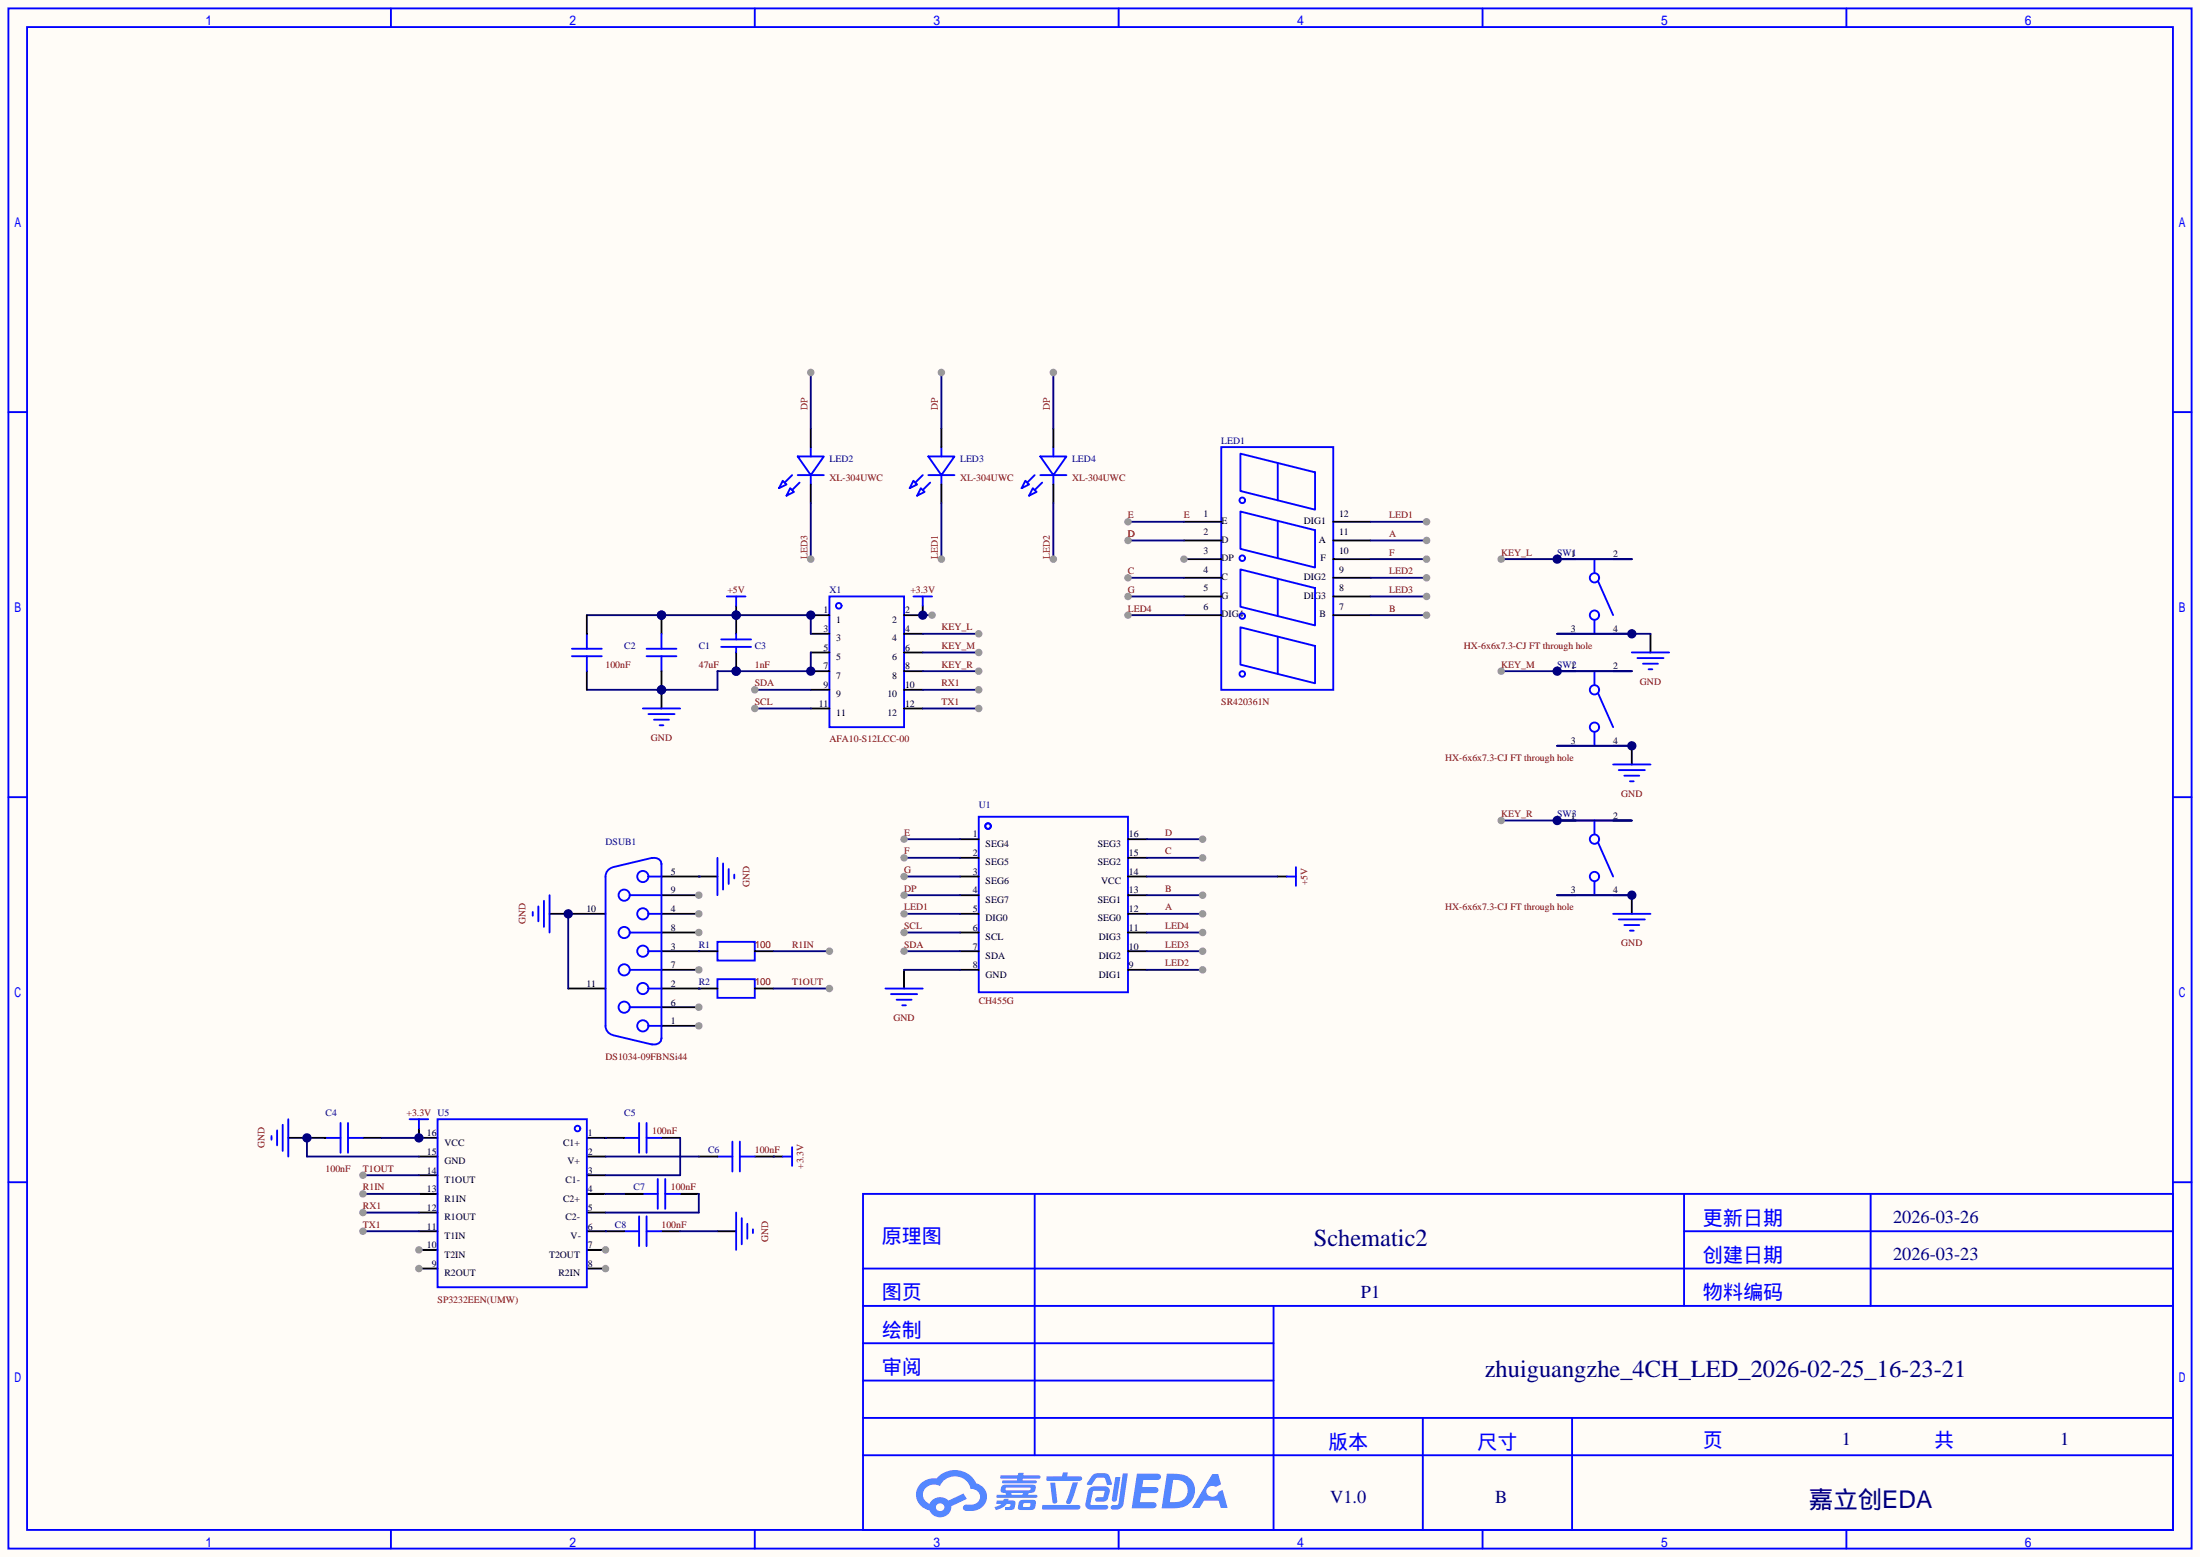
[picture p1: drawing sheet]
<svg xmlns="http://www.w3.org/2000/svg" width="299mm" height="212mm" viewBox="0 0 299 212" stroke-linecap="round" stroke-linejoin="round" font-family="sans-serif">
<path d="M0 0h299.5v211.8h-299.5z" fill="#fffcf7"/>
<g fill="none" stroke="#00f" stroke-width=".25">
<path d="M1.1 1.1h297.2v209.6h-297.2zM3.7 3.7h292.1v204.5h-292.1zM53.2 1.1v2.6M102.7 1.1v2.6M152.3 1.1v2.6M201.8 1.1v2.6M251.3 1.1v2.6M1.1 56.1h2.6M295.8 56.1h2.5M1.1 108.5h2.6M295.8 108.5h2.5M1.1 160.8h2.6"/>
<path d="M117.5 162.4h178.3v45.8h-178.3zM117.5 177.7h178.3M117.5 172.6h178.3M140.8 162.4v35.6M173.4 177.7v30.5M229.2 162.4v15.3M229.2 167.5h66.6M254.6 162.4v15.3M295.8 160.8h2.5M117.5 182.8h55.9M117.5 198h178.3M117.5 192.9h178.3"/>
<path d="M117.5 187.8h55.9M193.7 192.9v15.3M214 192.9v15.3M53.2 208.2v2.5M102.7 208.2v2.5M152.3 208.2v2.5M201.8 208.2v2.5M251.3 208.2v2.5"/>
</g>
<g fill="#5487ff">
<path d="M154.8 200.5h2a1.24 1.24 0 0 1 1.2 .2 .46 .46 0 0 1-.1 .5 .46 .46 0 0 1-.5 .1h-1.8l-.1 1h1.8a.41 .41 0 0 1 .4 .5 .41 .41 0 0 1-.5 .3h-1.8l-.2 1.3h1.1a.87 .87 0 0 1 1.1 .4v.2l-.4 .2h-2.9z"/>
<path d="M165 200.6h.8l.4 1.3-.7 .4a.79 .79 0 0 0-1.1 .1 .79 .79 0 0 0 .1 1.1 .79 .79 0 0 0 1.1 0l.2-.5 .6-.3 .7 2.5h-.9l-.3-1h-2l-.6 1h-1z"/>
<path d="M151.8 201h.7l-.5 3a.35 .35 0 0 1-.3 .3 .35 .35 0 0 1-.4-.3z"/>
<path d="M152.8 200.5h.7l-.6 4.1a1.1 1.1 0 0 1-1.7 .6l.1-.3 .1-.1 .7-.1 .1-.1z"/>
<path d="M148.7 200.8l.6-.4h.9a.75 .75 0 0 1 .9 .6l.3 .9-.2 .1h-.5l-.4-.9-.9-.1a1.13 1.13 0 0 0-.7 .9l-.1 .1h-.5l-.2-.1z"/>
<path d="M148.3 202.6l.5-.4h1.6a.63 .63 0 0 1 .6 .9l-.1 .4a.78 .78 0 0 1-.9 .8h-.6a.31 .31 0 0 1-.3-.3 .31 .31 0 0 1 .3-.3h.8l.2-.9-1.6 .1-.4 1.8 2.2 .1a.31 .31 0 0 1 .3 .3 .31 .31 0 0 1-.4 .3h-2.2a.67 .67 0 0 1-.5-.8l.3-1.7z"/>
<path d="M141.9 204.8h4.9a.31 .31 0 0 1 .3 .3 .31 .31 0 0 1-.4 .3h-4.7l-.2-.2z"/>
<path d="M146 201.7h.7l-.9 2.8a.35 .35 0 0 1-.4 .1 .35 .35 0 0 1-.3-.2z"/>
<path d="M143 201.7h.6l.3 2.5a.33 .33 0 0 1-.3 .4 .33 .33 0 0 1-.3-.3z"/>
<path d="M142.5 200.9h2.1l.1-.4 .1-.2h.6l-.1 .6h1.7a.31 .31 0 0 1 .3 .3 .31 .31 0 0 1-.4 .3h-4.3l-.2-.2z"/>
<path d="M135.7 204.2h.9l.1-.3h.6l-.1 .2 .9 .1a.88 .88 0 0 1-.2 1.2h-1.1v-.4h.4l.3-.1v-.3h-.5a2.42 2.42 0 0 1-1.4 .9l-.2-.5 .9-.4h-.7z"/>
<path d="M136.2 200.7h2.4v-.3h.7v.3h2.1l.2 .2v.1l-.2 .2h-2.2v.2h1.7l.2 .1v.2l-.2 .1h-4.4l-.1-.1 .1-.3h1.9l.1-.2h-2.2l-.1-.2z"/>
<path d="M158.8 200.5l-.7 4.7a9 9 0 0 0 2.9-.1 2.31 2.31 0 0 0 1.6-2.7 2.31 2.31 0 0 0-2.4-1.9zM159.7 201.3a1.6 1.6 0 0 1 1.9 1.2 1.58 1.58 0 0 1-1.7 1.9h-.7z"/>
<path d="M136.4 202.2a.67 .67 0 0 0 0 .9h.5l.1 .3h-1.3v.3l5.3 .1 .2-.2v-.2h-.2h-1.1l.1-.3a.68 .68 0 0 0 .9-.2 .68 .68 0 0 0-.1-.9h-4zM136.9 202.4h3.3l.1 .1-.1 .2-.1 .1h-3.1l-.1-.2zM137.6 203.1h1.7l-.2 .3h-1.4z"/>
<path d="M138.8 204.3l-.2 1a2.59 2.59 0 0 0 2 .1 .95 .95 0 0 0 .3-1.3h-1.6zM139.3 204.5h1a.39 .39 0 0 1-.3 .5h-.7z"/>
<path d="M125.4 201.8a2.15 2.15 0 0 0-.6 2.2 2.15 2.15 0 0 0 1.7 1.5 1.53 1.53 0 0 0 1.7 .9 1.53 1.53 0 0 0 1.3-1.5l2.1-1-.5-.7-2 1a1.6 1.6 0 0 0-2.6 .4 1.38 1.38 0 0 1-.8-1.7 1.38 1.38 0 0 1 1.7-.9l.6 .2a2.24 2.24 0 0 1 2.2-1.3 2.24 2.24 0 0 1 2 1.7 1.08 1.08 0 0 1 1.2 1 1.08 1.08 0 0 1-1.1 1.1h-.7a.44 .44 0 0 0-.5 .4 .44 .44 0 0 0 .4 .5 2.29 2.29 0 0 0 2.9-2 1.9 1.9 0 0 0-1.5-1.8 3.2 3.2 0 0 0-5.4-.7h-.4a2.59 2.59 0 0 0-1.7 .7zM127.4 205.1a.56 .56 0 0 1 1.1 0 .56 .56 0 0 1-1.1 0z"/>
</g>
<g fill="none" stroke="#000" stroke-width=".25">
<path d="M212 76.1h2.5M219.6 76.1h2.5M110.4 86.2h2.5M110.4 91.3h2.5M110.4 83.7h2.5M110.4 96.4h2.5M110.4 93.9h2.5M110.4 88.8h2.5M123.1 86.2h2.5M123.1 91.3h2.5M123.1 83.7h2.5M123.1 96.4h2.5"/>
<path d="M123.1 93.9h2.5M123.1 88.8h2.5M212 86.2h2.5M212 91.3h2.5M219.6 86.2h2.5M219.6 91.3h2.5M130.7 114.2h2.5M130.7 116.7h2.5M130.7 119.3h2.5M153.5 114.2h2.6M153.5 116.7h2.6M153.5 119.3h2.6"/>
<path d="M212 101.5h2.5M212 111.6h2.5M219.6 101.5h2.5M219.6 111.6h2.5M90 139.6h5.1M130.7 121.8h2.5M130.7 124.3h2.5M130.7 126.9h2.5M130.7 129.4h2.5M130.7 132h2.5M153.5 121.8h2.6M153.5 124.3h2.6"/>
<path d="M153.5 126.9h2.6M153.5 129.4h2.6M153.5 132h2.6M212 121.8h2.5M219.6 121.8h2.5"/>
</g>
<g fill="none" stroke="#00f" stroke-width=".25">
<path d="M212 76.1h10.1M217 76.1v1.8M217.6 79.1l2 4.6M112.9 81.2h10.2v17.7h-10.2zM212 86.2h10.1M212 91.3h10.1M217 84.5v1.7M217 91.3v1.8M217 99.7v1.8M217.6 94.4l2 4.5M88.3 119.3h1.7M133.2 111.1h20.3v23.9h-20.3z"/>
<path d="M212 101.5h10.1M212 111.6h10.1M217 111.6v1.8M217.6 114.7l2 4.6M85.7 121.8h4.3M85.7 137h4.3M85.7 132h4.3M85.7 126.9h4.3M88.3 134.5h1.7M88.3 139.6h1.7M88.3 129.4h1.7M88.3 124.3h1.7"/>
<path d="M212 121.8h10.1M217 120v1.8"/>
<circle cx="217" cy="78.6" r=".63"/>
<circle cx="114.2" cy="82.4" r=".38"/>
<circle cx="217" cy="83.7" r=".63"/>
<circle cx="217" cy="98.9" r=".63"/>
<circle cx="217" cy="93.9" r=".63"/>
<circle cx="87.5" cy="119.3" r=".76"/>
<circle cx="134.5" cy="112.4" r=".38"/>
<circle cx="217" cy="114.2" r=".63"/>
<circle cx="217" cy="119.3" r=".63"/>
<circle cx="85" cy="126.9" r=".76"/>
<circle cx="85" cy="132" r=".76"/>
<circle cx="85" cy="137" r=".76"/>
<circle cx="85" cy="121.8" r=".76"/>
<circle cx="87.5" cy="139.6" r=".76"/>
<circle cx="87.5" cy="129.4" r=".76"/>
<circle cx="87.5" cy="124.3" r=".76"/>
<circle cx="87.5" cy="134.5" r=".76"/>
</g>
<circle cx="95.1" cy="139.6" r=".51" fill="#999"/>
<path d="M90 134.5h5.1M90 129.4h5.1M90 124.3h5.1" fill="none" stroke="#000" stroke-width=".25"/>
<circle cx="95.1" cy="124.3" r=".51" fill="#999"/>
<path d="M90 119.3h5.1M90 137h5.1" fill="none" stroke="#000" stroke-width=".25"/>
<circle cx="95.1" cy="137" r=".51" fill="#999"/>
<path d="M90 132h5.1" fill="none" stroke="#000" stroke-width=".25"/>
<circle cx="95.1" cy="132" r=".51" fill="#999"/>
<path d="M90 126.9h5.1" fill="none" stroke="#000" stroke-width=".25"/>
<circle cx="95.1" cy="126.9" r=".51" fill="#999"/>
<path d="M90 121.8h5.1" fill="none" stroke="#000" stroke-width=".25"/>
<circle cx="95.1" cy="121.8" r=".51" fill="#999"/>
<path d="M166.2 60.8h15.3v33.1h-15.3zM83.4 118a1.27 1.27 0 0 0-1 1.3v20.3a1.27 1.27 0 0 0 .9 1.2M88.7 116.7a1 1 0 0 1 1.3 .9M88.8 116.7l-5.4 1.3M90 117.5v23.9M83.4 140.8l5.4 1.3M90 141.2a.95 .95 0 0 1-1.3 .9" fill="none" stroke="#00f" stroke-width=".25"/>
<path d="M161.2 71h5M161.2 73.5h5M161.2 76.1h5M77.3 134.5h5.1M77.3 124.3h5.1" fill="none" stroke="#000" stroke-width=".25"/>
<circle cx="161.2" cy="76.1" r=".51" fill="#999"/>
<g fill="none" stroke="#000" stroke-width=".25">
<path d="M110.4 58.3v2.5M128.1 58.3v2.5M143.4 58.3v2.5M110.4 65.9v2.6M128.1 65.9v2.6M143.4 65.9v2.6M161.2 78.6h5M181.5 78.6h5.1M181.5 76.1h5.1M181.5 73.5h5.1M181.5 71h5.1M161.2 81.2h5"/>
<path d="M161.2 83.7h5M181.5 81.2h5.1M181.5 83.7h5.1"/>
</g>
<g fill="none" stroke="#00f" stroke-width=".25">
<path d="M106.6 65.4l.5 .5-1.1 .5zM107.6 66.4l.5 .5-1 .5zM107.8 64.6l-1 1.1M108.6 62.1h3.5l-1.7 2.5zM108.6 64.6h3.5M108.8 65.7l-1 1M110.4 60.8v1.3M110.4 64.6v1.3M124.3 65.4l.5 .5-1 .5zM125.3 66.4l.6 .5-1.1 .5zM125.6 64.6l-1 1.1M126.4 62.1h3.5l-1.8 2.5z"/>
<path d="M126.4 64.6h3.5M126.6 65.7l-1 1M128.1 60.8v1.3M128.1 64.6v1.3M139.6 65.4l.5 .5-1 .5zM140.6 66.4l.5 .5-1 .5zM140.8 64.6l-1 1.1M141.6 62.1h3.6l-1.8 2.5zM141.6 64.6h3.6M141.9 65.7l-1.1 1M143.4 60.8v1.3M143.4 64.6v1.3"/>
<path d="M168.8 61.7l10.2 2.6v5l-10.2-2.5zM168.8 69.6l10.2 2.5v5.1l-10.2-2.5zM168.8 77.5l10.2 2.5v5.1l-10.2-2.6zM173.9 63v5.1M173.9 70.9v5M173.9 78.7v5.1M168.8 85.3l10.2 2.6v5.1l-10.2-2.6zM173.9 86.6v5.1"/>
<circle cx="169.1" cy="75.9" r=".38"/>
<circle cx="169.1" cy="68.1" r=".38"/>
<circle cx="169.1" cy="91.7" r=".38"/>
<circle cx="169.1" cy="83.8" r=".38"/>
</g>
<path d="M186.6 71h7.6" fill="none" stroke="#000080" stroke-width=".25"/>
<circle cx="194.2" cy="71" r=".51" fill="#999"/>
<path d="M186.6 78.6h7.6" fill="none" stroke="#000080" stroke-width=".25"/>
<circle cx="194.2" cy="78.6" r=".51" fill="#999"/>
<path d="M186.6 81.2h7.6" fill="none" stroke="#000080" stroke-width=".25"/>
<circle cx="194.2" cy="81.2" r=".51" fill="#999"/>
<path d="M153.5 83.7h7.7" fill="none" stroke="#000080" stroke-width=".25"/>
<circle cx="153.5" cy="83.7" r=".51" fill="#999"/>
<path d="M186.6 73.5h7.6" fill="none" stroke="#000080" stroke-width=".25"/>
<circle cx="194.2" cy="73.5" r=".51" fill="#999"/>
<path d="M186.6 83.7h7.6" fill="none" stroke="#000080" stroke-width=".25"/>
<circle cx="194.2" cy="83.7" r=".51" fill="#999"/>
<path d="M153.5 78.6h7.7" fill="none" stroke="#000080" stroke-width=".25"/>
<circle cx="153.5" cy="78.6" r=".51" fill="#999"/>
<path d="M153.5 73.5h7.7" fill="none" stroke="#000080" stroke-width=".25"/>
<circle cx="153.5" cy="73.5" r=".51" fill="#999"/>
<path d="M153.5 71h7.7" fill="none" stroke="#000080" stroke-width=".25"/>
<circle cx="153.5" cy="71" r=".51" fill="#999"/>
<path d="M186.6 76.1h7.6" fill="none" stroke="#000080" stroke-width=".25"/>
<circle cx="194.2" cy="76.1" r=".51" fill="#999"/>
<path d="M153.5 81.2h7.7" fill="none" stroke="#000080" stroke-width=".25"/>
<circle cx="153.5" cy="81.2" r=".51" fill="#999"/>
<path d="M128.1 50.7v7.6" fill="none" stroke="#000080" stroke-width=".25"/>
<circle cx="128.1" cy="50.7" r=".51" fill="#999"/>
<path d="M143.4 50.7v7.6" fill="none" stroke="#000080" stroke-width=".25"/>
<circle cx="143.4" cy="50.7" r=".51" fill="#999"/>
<path d="M128.1 68.5v7.6" fill="none" stroke="#000080" stroke-width=".25"/>
<circle cx="128.1" cy="76.1" r=".51" fill="#999"/>
<path d="M143.4 68.5v7.6" fill="none" stroke="#000080" stroke-width=".25"/>
<circle cx="143.4" cy="76.1" r=".51" fill="#999"/>
<path d="M123.1 124.3h7.6" fill="none" stroke="#000080" stroke-width=".25"/>
<circle cx="123.1" cy="124.3" r=".51" fill="#999"/>
<path d="M156.1 132h7.6" fill="none" stroke="#000080" stroke-width=".25"/>
<circle cx="163.7" cy="132" r=".51" fill="#999"/>
<path d="M156.1 129.4h7.6" fill="none" stroke="#000080" stroke-width=".25"/>
<circle cx="163.7" cy="129.4" r=".51" fill="#999"/>
<path d="M156.1 126.9h7.6" fill="none" stroke="#000080" stroke-width=".25"/>
<circle cx="163.7" cy="126.9" r=".51" fill="#999"/>
<path d="M156.1 124.3h7.6" fill="none" stroke="#000080" stroke-width=".25"/>
<circle cx="163.7" cy="124.3" r=".51" fill="#999"/>
<path d="M156.1 121.8h7.6" fill="none" stroke="#000080" stroke-width=".25"/>
<circle cx="163.7" cy="121.8" r=".51" fill="#999"/>
<path d="M156.1 116.7h7.6" fill="none" stroke="#000080" stroke-width=".25"/>
<circle cx="163.7" cy="116.7" r=".51" fill="#999"/>
<path d="M156.1 114.2h7.6" fill="none" stroke="#000080" stroke-width=".25"/>
<circle cx="163.7" cy="114.2" r=".51" fill="#999"/>
<path d="M123.1 114.2h7.6" fill="none" stroke="#000080" stroke-width=".25"/>
<circle cx="123.1" cy="114.2" r=".51" fill="#999"/>
<path d="M123.1 116.7h7.6" fill="none" stroke="#000080" stroke-width=".25"/>
<circle cx="123.1" cy="116.7" r=".51" fill="#999"/>
<path d="M123.1 119.3h7.6" fill="none" stroke="#000080" stroke-width=".25"/>
<circle cx="123.1" cy="119.3" r=".51" fill="#999"/>
<path d="M123.1 121.8h7.6" fill="none" stroke="#000080" stroke-width=".25"/>
<circle cx="123.1" cy="121.8" r=".51" fill="#999"/>
<path d="M100.2 82.4v1.3M125.6 82.4v1.3M173.9 119.3h1.2M57 153.5v1.3M105.3 157.4h1.3" fill="none" stroke="#000" stroke-width=".25"/>
<path d="M98.9 81.2h2.6M100.2 81.2v1.2M124.3 81.2h2.6M125.6 81.2v1.2M175.1 119.3h1.3M176.4 118v2.5M55.8 152.3h2.5M57 152.3v1.2M106.6 157.4h1.2M107.8 156.1v2.5" fill="none" stroke="#00f" stroke-width=".25"/>
<path d="M79.9 83.7h30.5v2.5" fill="none" stroke="#000080" stroke-width=".25"/>
<g fill="#000080">
<circle cx="100.2" cy="83.7" r=".63"/>
<circle cx="110.4" cy="83.7" r=".63"/>
<circle cx="90" cy="83.7" r=".63"/>
</g>
<path d="M90 93.9v2.5M224.7 86.2v2.6M95.1 119.3h2.6M222.1 101.5v2.5M74.8 124.3h2.5M123.1 132v2.5M222.1 121.8v2.5" fill="none" stroke="#000" stroke-width=".25"/>
<g fill="none" stroke="#00f" stroke-width=".25">
<path d="M87.5 96.4h5.1M88.3 97.2h3.5M89 97.9h2.1M89.8 98.7h.5M222.1 88.8h5.1M222.9 89.5h3.5M223.6 90.3h2.1M224.4 91.1h.5M97.7 116.7v5.1M98.4 117.5v3.5M99.2 118.2v2.1M99.9 119v.5"/>
<path d="M219.6 104h5.1M220.3 104.8h3.6M221.1 105.5h2M221.9 106.3h.5M72.5 124.1v.5M73.3 123.3v2M74 122.6v3.5M74.8 121.8v5.1M120.5 134.5h5.1M121.3 135.3h3.5M122 136h2.1M122.8 136.8h.5"/>
<path d="M219.6 124.3h5.1M220.3 125.1h3.6M221.1 125.9h2M221.9 126.6h.5"/>
</g>
<path d="M212 86.2h12.7M123.1 132h7.6" fill="none" stroke="#000080" stroke-width=".25"/>
<circle cx="222.1" cy="86.2" r=".63" fill="#000080"/>
<path d="M204.3 76.1h17.8" fill="none" stroke="#000080" stroke-width=".25"/>
<circle cx="212" cy="76.1" r=".63" fill="#000080"/>
<circle cx="204.3" cy="76.1" r=".51" fill="#999"/>
<path d="M125.6 91.3h7.6" fill="none" stroke="#000080" stroke-width=".25"/>
<circle cx="133.2" cy="91.3" r=".51" fill="#999"/>
<path d="M204.3 111.6h17.8" fill="none" stroke="#000080" stroke-width=".25"/>
<circle cx="212" cy="111.6" r=".63" fill="#000080"/>
<circle cx="204.3" cy="111.6" r=".51" fill="#999"/>
<path d="M204.3 91.3h17.8" fill="none" stroke="#000080" stroke-width=".25"/>
<circle cx="212" cy="91.3" r=".63" fill="#000080"/>
<circle cx="204.3" cy="91.3" r=".51" fill="#999"/>
<path d="M125.6 86.2h7.6" fill="none" stroke="#000080" stroke-width=".25"/>
<circle cx="133.2" cy="86.2" r=".51" fill="#999"/>
<path d="M125.6 88.8h7.6" fill="none" stroke="#000080" stroke-width=".25"/>
<circle cx="133.2" cy="88.8" r=".51" fill="#999"/>
<path d="M77.3 124.3v10.2" fill="none" stroke="#000080" stroke-width=".25"/>
<circle cx="77.3" cy="124.3" r=".63" fill="#000080"/>
<path d="M97.7 128.1h5v2.6h-5z" fill="none" stroke="#00f" stroke-width=".25"/>
<path d="M95.1 129.4h2.6M102.7 129.4h2.6" fill="none" stroke="#000" stroke-width=".25"/>
<path d="M95.1 129.4h.1M105.3 129.4h7.6" fill="none" stroke="#000080" stroke-width=".25"/>
<circle cx="112.9" cy="129.4" r=".51" fill="#999"/>
<path d="M97.7 133.2h5v2.6h-5z" fill="none" stroke="#00f" stroke-width=".25"/>
<path d="M95.1 134.5h2.6M102.7 134.5h2.6" fill="none" stroke="#000" stroke-width=".25"/>
<path d="M95.1 134.5h.1M105.3 134.5h7.6" fill="none" stroke="#000080" stroke-width=".25"/>
<circle cx="112.9" cy="134.5" r=".51" fill="#999"/>
<path d="M125.6 93.9h7.6" fill="none" stroke="#000080" stroke-width=".25"/>
<circle cx="133.2" cy="93.9" r=".51" fill="#999"/>
<path d="M125.6 96.4h7.6" fill="none" stroke="#000080" stroke-width=".25"/>
<circle cx="133.2" cy="96.4" r=".51" fill="#999"/>
<path d="M123.1 126.9h7.6" fill="none" stroke="#000080" stroke-width=".25"/>
<circle cx="123.1" cy="126.9" r=".51" fill="#999"/>
<path d="M123.1 129.4h7.6" fill="none" stroke="#000080" stroke-width=".25"/>
<circle cx="123.1" cy="129.4" r=".51" fill="#999"/>
<path d="M102.7 93.9h7.7" fill="none" stroke="#000080" stroke-width=".25"/>
<circle cx="102.7" cy="93.9" r=".51" fill="#999"/>
<path d="M102.7 96.4h7.7" fill="none" stroke="#000080" stroke-width=".25"/>
<circle cx="102.7" cy="96.4" r=".51" fill="#999"/>
<path d="M110.4 68.5v7.6" fill="none" stroke="#000080" stroke-width=".25"/>
<circle cx="110.4" cy="76.1" r=".51" fill="#999"/>
<path d="M110.4 50.7v7.6" fill="none" stroke="#000080" stroke-width=".25"/>
<circle cx="110.4" cy="50.7" r=".51" fill="#999"/>
<path d="M110.4 88.8v2.5h-12.7v2.6h-17.8" fill="none" stroke="#000080" stroke-width=".25"/>
<g fill="#000080">
<circle cx="90" cy="93.9" r=".63"/>
<circle cx="100.2" cy="91.3" r=".63"/>
<circle cx="110.4" cy="91.3" r=".63"/>
</g>
<path d="M88 88.3h4.1" fill="none" stroke="#00f" stroke-width=".25"/>
<path d="M90 83.7v2.5" fill="none" stroke="#000" stroke-width=".25"/>
<circle cx="90" cy="83.7" r=".63" fill="#000080"/>
<path d="M88 89.3h4.1M90 89.3v2" fill="none" stroke="#00f" stroke-width=".25"/>
<path d="M90 91.3v2.6" fill="none" stroke="#000" stroke-width=".25"/>
<circle cx="90" cy="93.9" r=".63" fill="#000080"/>
<g fill="none" stroke="#00f" stroke-width=".25">
<path d="M77.9 89.3h4M77.9 88.3h4M79.9 86.2v2.1M79.9 89.3v2M90 86.2v2.1M98.2 88h4M98.2 87h4M44.3 154.8h2.1M46.4 152.8v4M47.4 154.8h2M47.4 152.8v4M85 154.8h2"/>
<path d="M87 152.8v4M88 152.8v4M88 154.8h2M97.7 157.4h2M99.7 155.3v4.1M100.7 155.3v4.1M100.7 157.4h2M85 167.5h2M87 165.5v4M87.5 162.4h2M88 165.5v4M88 167.5h2"/>
<path d="M89.5 160.4v4.1M90.6 160.4v4.1M90.6 162.4h2"/>
</g>
<path d="M156.1 119.3h17.8" fill="none" stroke="#000080" stroke-width=".25"/>
<g fill="none" stroke="#000" stroke-width=".25">
<path d="M79.9 83.7v2.5M79.9 91.3v2.6M100.2 88.8v2.5M41.8 154.8h2.5M49.4 154.8h2.5M82.4 154.8h2.6M90 154.8h2.6M95.1 157.4h2.6M102.7 157.4h2.6M82.4 167.5h2.6M85 162.4h2.5M90 167.5h2.6"/>
<path d="M92.6 162.4h2.5"/>
</g>
<circle cx="100.2" cy="91.3" r=".63" fill="#000080"/>
<path d="M100.2 83.7v2.5" fill="none" stroke="#000" stroke-width=".25"/>
<circle cx="100.2" cy="83.7" r=".63" fill="#000080"/>
<path d="M100.2 86.2v.8M100.2 88v.8" fill="none" stroke="#00f" stroke-width=".25"/>
<path d="M95.1 119.3h.1M212 101.5h10.1" fill="none" stroke="#000080" stroke-width=".25"/>
<circle cx="222.1" cy="101.5" r=".63" fill="#000080"/>
<path d="M212 121.8h10.1" fill="none" stroke="#000080" stroke-width=".25"/>
<circle cx="222.1" cy="121.8" r=".63" fill="#000080"/>
<path d="M39.2 154.8h2.6M57 154.8h2.6M57 157.4h2.6M57 159.9h2.6M57 167.5h2.6M57 162.4h2.6M57 165h2.6M57 170.1h2.6M97.7 167.5h2.5" fill="none" stroke="#000" stroke-width=".25"/>
<path d="M37 154.6v.5M37.7 153.8v2M38.5 153v3.6M39.2 152.3v5.1M100.2 165v5.1M101 165.7v3.6M101.7 166.5v2M102.5 167.3v.5" fill="none" stroke="#00f" stroke-width=".25"/>
<circle cx="57" cy="170.1" r=".51" fill="#999"/>
<path d="M57 172.6h2.6" fill="none" stroke="#000" stroke-width=".25"/>
<circle cx="57" cy="172.6" r=".51" fill="#999"/>
<path d="M79.9 172.6h2.5" fill="none" stroke="#000" stroke-width=".25"/>
<circle cx="82.4" cy="172.6" r=".51" fill="#999"/>
<path d="M79.9 170.1h2.5" fill="none" stroke="#000" stroke-width=".25"/>
<circle cx="82.4" cy="170.1" r=".51" fill="#999"/>
<path d="M79.9 159.9h2.5M79.9 157.4h2.5M79.9 154.8h2.5M79.9 167.5h2.5M79.9 165h2.5M79.9 162.4h2.5" fill="none" stroke="#000" stroke-width=".25"/>
<g fill="none" stroke="#00f" stroke-width=".25">
<path d="M59.6 152.3h20.3v22.8h-20.3z"/>
<circle cx="78.6" cy="153.5" r=".38"/>
</g>
<path d="M51.9 154.8h5.1M82.4 157.4h12.7M92.6 154.8v5.1h-10.2M82.4 162.4h2.6M92.6 167.5h5.1M95.1 162.4v2.6h-12.7" fill="none" stroke="#000080" stroke-width=".25"/>
<circle cx="57" cy="154.8" r=".63" fill="#000080"/>
<path d="M41.8 154.8v2.6h15.2" fill="none" stroke="#000080" stroke-width=".25"/>
<circle cx="41.8" cy="154.8" r=".63" fill="#000080"/>
<path d="M49.4 159.9h7.6" fill="none" stroke="#000080" stroke-width=".25"/>
<circle cx="49.4" cy="159.9" r=".51" fill="#999"/>
<path d="M49.4 162.4h7.6" fill="none" stroke="#000080" stroke-width=".25"/>
<circle cx="49.4" cy="162.4" r=".51" fill="#999"/>
<path d="M49.4 165h7.6" fill="none" stroke="#000080" stroke-width=".25"/>
<circle cx="49.4" cy="165" r=".51" fill="#999"/>
<path d="M49.4 167.5h7.6" fill="none" stroke="#000080" stroke-width=".25"/>
<circle cx="49.4" cy="167.5" r=".51" fill="#999"/>
<path d="M125.6 83.7h1.3M82.4 154.8h.1M105.3 157.4h.1M82.4 167.5h.1" fill="none" stroke="#000080" stroke-width=".25"/>
<circle cx="125.6" cy="83.7" r=".63" fill="#000080"/>
<circle cx="126.9" cy="83.7" r=".51" fill="#999"/>
<g font-size="3.3" fill="#000080">
<text x="178.8" y="169.6">Schematic2</text>
<text x="202.1" y="187.4">zhuiguangzhe_4CH_LED_2026-02-25_16-23-21</text>
<text x="246.2" y="205.2">嘉立创EDA</text>
</g>
<g font-size="2.7" fill="#00f">
<text x="231.8" y="166.6">更新日期</text>
<text x="120" y="169.2">原理图</text>
<text x="231.8" y="171.7">创建日期</text>
<text x="120" y="176.8">图页</text>
<text x="231.8" y="176.8">物料编码</text>
<text x="120" y="181.9">绘制</text>
<text x="120" y="186.9">审阅</text>
<text x="180.8" y="197.1">版本</text>
<text x="201.1" y="197.1">尺寸</text>
<text x="231.8" y="196.8">页</text>
<text x="263.3" y="196.8">共</text>
</g>
<g font-size="2.5" fill="#000080">
<text x="257.7" y="166.4">2026-03-26</text>
<text x="257.7" y="171.5">2026-03-23</text>
<text x="185.3" y="176.6">P1</text>
<text x="250.7" y="196.6">1</text>
<text x="280.4" y="196.6">1</text>
<text x="181.1" y="204.5">V1.0</text>
<text x="203.5" y="204.5">B</text>
</g>
<g font-size="1.3" fill="#800000">
<text x="109.9" y="55.8" transform="rotate(-90 109.9 55.8)">DP</text>
<text x="127.7" y="55.8" transform="rotate(-90 127.7 55.8)">DP</text>
<text x="142.9" y="55.8" transform="rotate(-90 142.9 55.8)">DP</text>
<text x="112.9" y="65.5">XL-304UWC</text>
<text x="130.7" y="65.5">XL-304UWC</text>
<text x="145.9" y="65.5">XL-304UWC</text>
<text x="153.5" y="70.5">E</text>
<text x="161.2" y="70.5">E</text>
<text x="189.1" y="70.5">LED1</text>
<text x="109.9" y="76.1" transform="rotate(-90 109.9 76.1)">LED3</text>
<text x="127.7" y="76.1" transform="rotate(-90 127.7 76.1)">LED1</text>
<text x="142.9" y="76.1" transform="rotate(-90 142.9 76.1)">LED2</text>
<text x="153.5" y="73.1">D</text>
<text x="189.1" y="73.1">A</text>
<text x="189.1" y="75.6">F</text>
<text x="204.3" y="75.6">KEY_L</text>
<text x="99" y="80.7">+5V</text>
<text x="123.9" y="80.7">+3.3V</text>
<text x="153.5" y="83.2">LED4</text>
<text x="153.5" y="78.2">C</text>
<text x="153.5" y="80.7">G</text>
<text x="189.1" y="78.2">LED2</text>
<text x="189.1" y="80.7">LED3</text>
<text x="189.1" y="83.2">B</text>
<text x="128.1" y="85.8">KEY_L</text>
<text x="128.1" y="88.3">KEY_M</text>
<text x="199.3" y="88.3">HX-6x6x7.3-CJ FT through hole</text>
<text x="82.4" y="90.9">100nF</text>
<text x="95.1" y="90.9">47uF</text>
<text x="102.7" y="93.4">SDA</text>
<text x="102.7" y="95.9">SCL</text>
<text x="102.7" y="90.9">1nF</text>
<text x="128.1" y="90.9">KEY_R</text>
<text x="128.1" y="93.4">RX1</text>
<text x="128.1" y="95.9">TX1</text>
<text x="166.2" y="95.9">SR420361N</text>
<text x="204.3" y="90.9">KEY_M</text>
<text x="223.2" y="93.1">GND</text>
<text x="88.6" y="100.8">GND</text>
<text x="112.9" y="101">AFA10-S12LCC-00</text>
<text x="196.7" y="103.6">HX-6x6x7.3-CJ FT through hole</text>
<text x="123.1" y="113.7">E</text>
<text x="158.6" y="113.7">D</text>
<text x="204.3" y="111.2">KEY_R</text>
<text x="220.7" y="108.4">GND</text>
<text x="123.1" y="116.3">F</text>
<text x="123.1" y="118.8">G</text>
<text x="158.6" y="116.3">C</text>
<text x="71.5" y="125.8" transform="rotate(-90 71.5 125.8)">GND</text>
<text x="102" y="120.7" transform="rotate(-90 102 120.7)">GND</text>
<text x="123.1" y="123.9">LED1</text>
<text x="123.1" y="121.3">DP</text>
<text x="158.6" y="123.9">A</text>
<text x="158.6" y="121.3">B</text>
<text x="178" y="120.4" transform="rotate(-90 178 120.4)">+5V</text>
<text x="196.7" y="123.9">HX-6x6x7.3-CJ FT through hole</text>
<text x="102.7" y="129">100</text>
<text x="107.8" y="129">R1IN</text>
<text x="123.1" y="126.4">SCL</text>
<text x="123.1" y="129">SDA</text>
<text x="158.6" y="131.5">LED2</text>
<text x="158.6" y="129">LED3</text>
<text x="158.6" y="126.4">LED4</text>
<text x="220.7" y="128.7">GND</text>
<text x="102.7" y="134">100</text>
<text x="107.8" y="134">T1OUT</text>
<text x="133.2" y="136.6">CH455G</text>
<text x="121.6" y="138.9">GND</text>
<text x="82.4" y="144.2">DS1034-09FBNSi44</text>
<text x="55.3" y="151.8">+3.3V U5</text>
<text x="88.8" y="154.4">100nF</text>
<text x="36" y="156.2" transform="rotate(-90 36 156.2)">GND</text>
<text x="44.3" y="159.4">100nF</text>
<text x="49.4" y="159.4">T1OUT</text>
<text x="49.4" y="162">R1IN</text>
<text x="91.3" y="162">100nF</text>
<text x="102.7" y="156.9">100nF</text>
<text x="109.4" y="159" transform="rotate(-90 109.4 159)">+3.3V</text>
<text x="49.4" y="164.5">RX1</text>
<text x="49.4" y="167.1">TX1</text>
<text x="90" y="167.1">100nF</text>
<text x="104.6" y="168.9" transform="rotate(-90 104.6 168.9)">GND</text>
<text x="59.6" y="177.2">SP3232EEN(UMW)</text>
</g>
<g font-size="1.3" fill="#000080">
<text x="112.9" y="62.9">LED2</text>
<text x="130.7" y="62.9">LED3</text>
<text x="145.9" y="62.9">LED4</text>
<text x="166.2" y="60.4">LED1</text>
<text x="212" y="75.6">SW1</text>
<text x="112.9" y="80.7">X1</text>
<text x="85" y="88.3">C2</text>
<text x="95.1" y="88.3">C1</text>
<text x="102.7" y="88.3">C3</text>
<text x="212" y="90.9">SW2</text>
<text x="133.2" y="109.9">U1</text>
<text x="212" y="111.2">SW3</text>
<text x="82.4" y="115">DSUB1</text>
<text x="95.1" y="129">R1</text>
<text x="95.1" y="134">R2</text>
<text x="44.3" y="151.8">C4</text>
<text x="85" y="151.8">C5</text>
<text x="86.2" y="162">C7</text>
<text x="96.4" y="156.9">C6</text>
<text x="83.7" y="167.1">C8</text>
</g>
<g font-size="1.3">
<text x="163.8" y="70.3">1</text>
<text x="166.3" y="71.3">E</text>
<text x="177.5" y="71.3">DIG1</text>
<text x="182.3" y="70.3">12</text>
<text x="163.8" y="72.8">2</text>
<text x="163.8" y="75.4">3</text>
<text x="163.8" y="77.9">4</text>
<text x="166.3" y="73.8">D</text>
<text x="166.3" y="76.4">DP</text>
<text x="179.5" y="73.8">A</text>
<text x="179.8" y="76.4">F</text>
<text x="182.3" y="77.9">9</text>
<text x="182.3" y="75.4">10</text>
<text x="182.3" y="72.8">11</text>
<text x="213.8" y="75.8">1</text>
<text x="219.6" y="75.8">2</text>
<text x="112.1" y="83.5">1</text>
<text x="123.2" y="83.5">2</text>
<text x="163.8" y="80.4">5</text>
<text x="163.8" y="83">6</text>
<text x="166.3" y="78.9">C</text>
<text x="166.3" y="81.5">G</text>
<text x="166.3" y="84">DIG4</text>
<text x="177.5" y="81.5">DIG3</text>
<text x="177.5" y="78.9">DIG2</text>
<text x="179.6" y="84">B</text>
<text x="182.3" y="83">7</text>
<text x="182.3" y="80.4">8</text>
<text x="112.1" y="86">3</text>
<text x="112.1" y="88.5">5</text>
<text x="113.8" y="84.7">1</text>
<text x="113.8" y="87.3">3</text>
<text x="113.8" y="89.8">5</text>
<text x="121.5" y="89.8">6</text>
<text x="121.5" y="87.3">4</text>
<text x="121.5" y="84.7">2</text>
<text x="123.2" y="88.5">6</text>
<text x="123.2" y="86">4</text>
<text x="213.8" y="86">3</text>
<text x="219.6" y="86">4</text>
<text x="112.1" y="91.1">7</text>
<text x="112.1" y="93.6">9</text>
<text x="113.8" y="92.4">7</text>
<text x="113.8" y="94.9">9</text>
<text x="120.8" y="94.9">10</text>
<text x="121.5" y="92.4">8</text>
<text x="123.2" y="93.6">10</text>
<text x="123.2" y="91.1">8</text>
<text x="213.8" y="91.1">1</text>
<text x="219.6" y="91.1">2</text>
<text x="111.4" y="96.2">11</text>
<text x="113.8" y="97.4">11</text>
<text x="120.8" y="97.4">12</text>
<text x="123.2" y="96.2">12</text>
<text x="213.8" y="101.2">3</text>
<text x="219.6" y="101.2">4</text>
<text x="132.4" y="113.9">1</text>
<text x="153.7" y="113.9">16</text>
<text x="213.8" y="111.4">1</text>
<text x="219.6" y="111.4">2</text>
<text x="91.3" y="119">5</text>
<text x="132.4" y="116.5">2</text>
<text x="132.4" y="119">3</text>
<text x="134.2" y="115.2">SEG4</text>
<text x="134.2" y="117.8">SEG5</text>
<text x="149.4" y="117.8">SEG2</text>
<text x="149.4" y="115.2">SEG3</text>
<text x="153.7" y="119">14</text>
<text x="153.7" y="116.5">15</text>
<text x="79.8" y="124.1">10</text>
<text x="91.3" y="124.1">4</text>
<text x="91.3" y="121.6">9</text>
<text x="132.4" y="121.6">4</text>
<text x="132.4" y="124.1">5</text>
<text x="134.2" y="120.3">SEG6</text>
<text x="134.2" y="122.8">SEG7</text>
<text x="134.2" y="125.4">DIG0</text>
<text x="149.4" y="125.4">SEG0</text>
<text x="149.4" y="122.8">SEG1</text>
<text x="149.9" y="120.3">VCC</text>
<text x="153.7" y="124.1">12</text>
<text x="153.7" y="121.6">13</text>
<text x="213.8" y="121.6">3</text>
<text x="219.6" y="121.6">4</text>
<text x="91.3" y="129.2">3</text>
<text x="91.3" y="131.7">7</text>
<text x="91.3" y="126.6">8</text>
<text x="132.4" y="126.6">6</text>
<text x="132.4" y="129.2">7</text>
<text x="132.4" y="131.7">8</text>
<text x="134.2" y="127.9">SCL</text>
<text x="134.2" y="130.5">SDA</text>
<text x="149.6" y="130.5">DIG2</text>
<text x="149.6" y="127.9">DIG3</text>
<text x="153.7" y="131.7">9</text>
<text x="153.7" y="129.2">10</text>
<text x="153.7" y="126.6">11</text>
<text x="79.8" y="134.3">11</text>
<text x="91.3" y="134.3">2</text>
<text x="91.3" y="136.8">6</text>
<text x="134.2" y="133">GND</text>
<text x="149.6" y="133">DIG1</text>
<text x="91.3" y="139.3">1</text>
<text x="58.1" y="154.6">16</text>
<text x="60.5" y="155.9">VCC</text>
<text x="76.7" y="155.9">C1+</text>
<text x="80" y="154.6">1</text>
<text x="58.1" y="157.1">15</text>
<text x="58.1" y="159.7">14</text>
<text x="60.5" y="158.4">GND</text>
<text x="60.5" y="160.9">T1OUT</text>
<text x="77" y="160.9">C1-</text>
<text x="77.2" y="158.4">V+</text>
<text x="80" y="159.7">3</text>
<text x="80" y="157.1">2</text>
<text x="58.1" y="162.2">13</text>
<text x="58.1" y="164.7">12</text>
<text x="58.1" y="167.3">11</text>
<text x="60.5" y="163.5">R1IN</text>
<text x="60.5" y="166">R1OUT</text>
<text x="76.7" y="163.5">C2+</text>
<text x="77" y="166">C2-</text>
<text x="80" y="167.3">6</text>
<text x="80" y="164.7">5</text>
<text x="80" y="162.2">4</text>
<text x="58.1" y="169.8">10</text>
<text x="58.8" y="172.4">9</text>
<text x="60.5" y="168.6">T1IN</text>
<text x="60.5" y="171.1">T2IN</text>
<text x="60.5" y="173.6">R2OUT</text>
<text x="74.7" y="171.1">T2OUT</text>
<text x="76" y="173.6">R2IN</text>
<text x="77.7" y="168.6">V-</text>
<text x="80" y="172.4">8</text>
<text x="80" y="169.8">7</text>
</g>
</svg>
